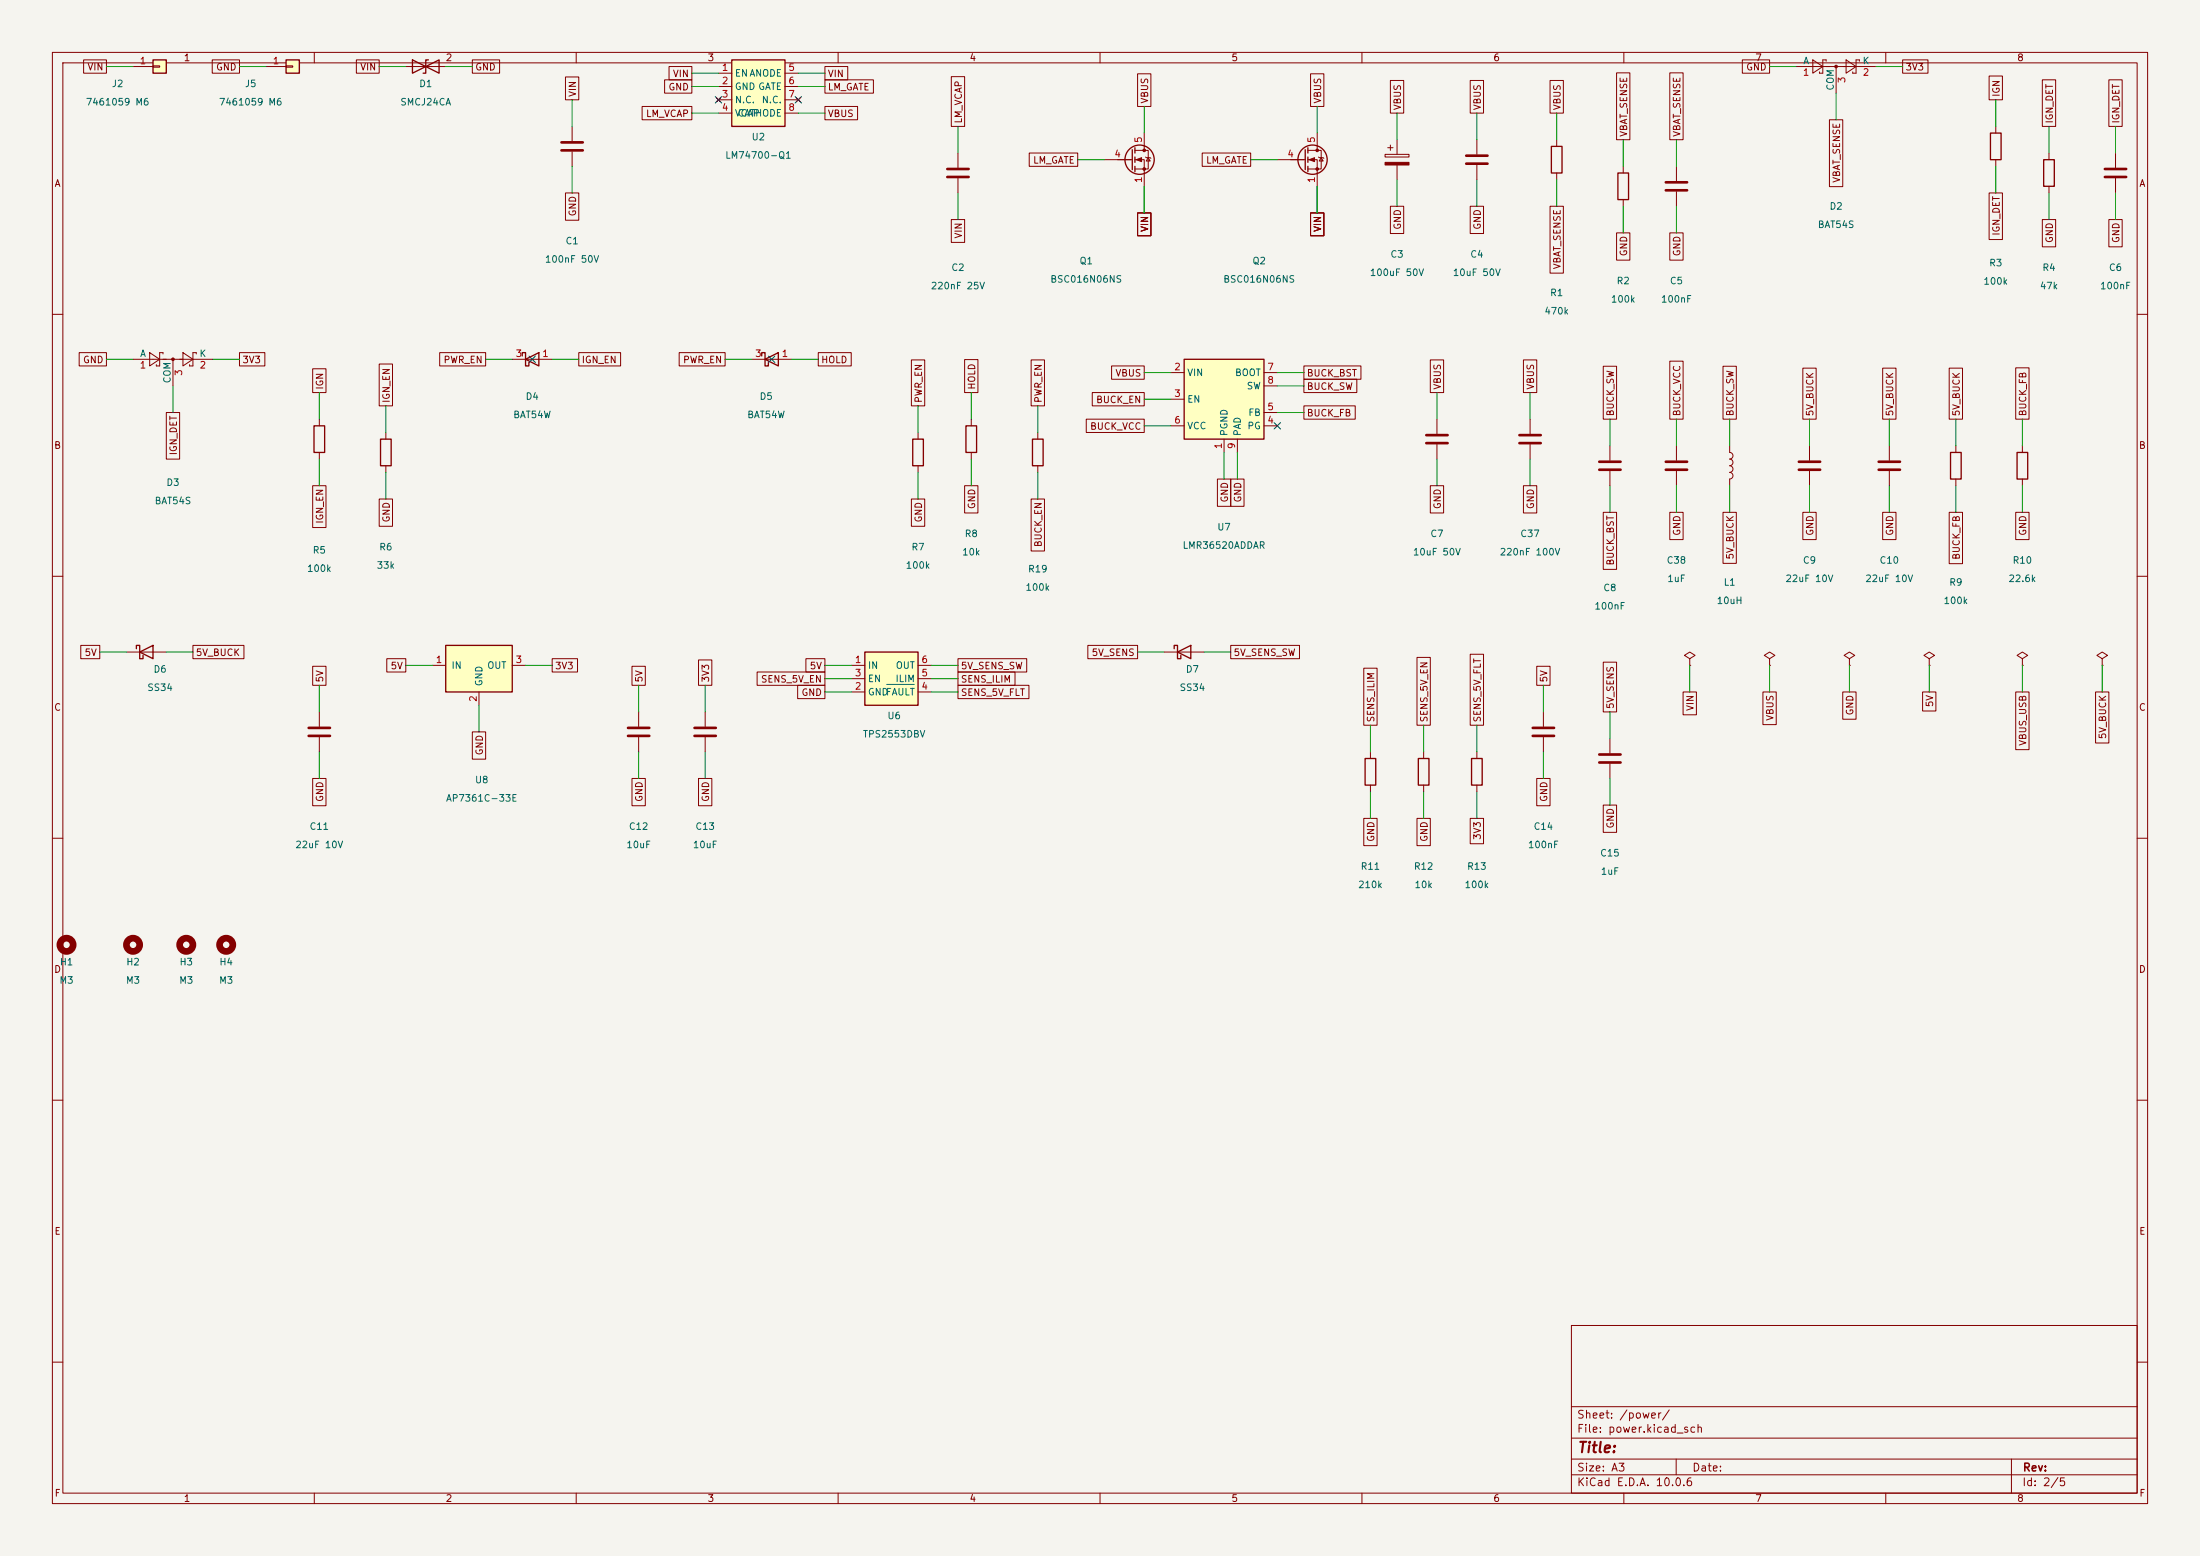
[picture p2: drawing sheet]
<svg xmlns="http://www.w3.org/2000/svg" width="420mm" height="297mm" viewBox="0 0 420 297" stroke-linecap="round" stroke-linejoin="round" font-family="sans-serif">
<path d="M0 0h420v297h-420z" fill="#f5f4ef" stroke="#f5f4ef" stroke-width=".19"/>
<g fill="none" stroke="#840000" stroke-width=".19">
<path d="M10 10h400v277h-400zM12 12h396v273h-396zM60 10v2M77.5 12.7h7.6M110 10v2M160 10v2M210 10v2M260 10v2M310 10v2M360 10v2M320 31.8v2.7M320 36.6v2.8"/>
<path d="M10 60h2M408 60h2M10 110h2M408 110h2M10 160h2M408 160h2M10 210h2M408 210h2M300 253h108v32h-108zM10 260h2M300 278.5h108M300 274.5h108"/>
<path d="M300 268.5h108M320 278.5v3M384 278.5v6.5M408 260h2M60 285v2M110 285v2M160 285v2M210 285v2M260 285v2M300 281.5h108M310 285v2M360 285v2"/>
</g>
<path d="M318 34.8h4.1M318 36.3h4.1" fill="none" stroke="#840000" stroke-width=".51"/>
<path d="M78.7 11.4v2.6l5.1-2.6v2.6zM81.8 11.4h-.5v2.6h-.5" fill="none" stroke="#840000" stroke-width=".25"/>
<path d="M54.6 11.4h2.5v2.6h-2.5z" fill="#ffffc2"/>
<path d="M54.6 11.4h2.5v2.6h-2.5z" fill="none" stroke="#840000" stroke-width=".25"/>
<path d="M50.8 12.7h3.8M54.6 12.6h1.3v.2h-1.3z" fill="none" stroke="#840000" stroke-width=".19"/>
<path d="M29.2 11.4h2.5v2.6h-2.5z" fill="#ffffc2"/>
<path d="M29.2 11.4h2.5v2.6h-2.5zM99.7 67.9v-.6h.6v2.6h.7v-.7M100.3 68.6l2.6-1.3v2.6zM59.9 81.3h2.1v5.1h-2.1zM72.6 83.8h2.1v5.1h-2.1z" fill="none" stroke="#840000" stroke-width=".25"/>
<g fill="none" stroke="#840000" stroke-width=".19">
<path d="M25.4 12.7h3.8M29.2 12.6h1.3v.2h-1.3zM25.4 68.6h15.2M28.6 67.3l1.9 1.3-1.9 1.3zM31.1 67.6v-.3h-.6v2.6h-.7v-.3M33 68.6v5.1M34.9 67.3l1.9 1.3-1.9 1.3zM37.5 67.6v-.3h-.7v2.6h-.6v-.3M97.8 68.6h7.6M61 80v1.3M61 86.4v1.2M73.7 82.6v1.2"/>
<path d="M73.7 88.9v1.3M386.1 125.7l1-.6-1-.6-1 .6 1 .6v1.3M386.1 127h.1M401.3 125.7l1-.6-1-.6-1 .6 1 .6v1.3M401.3 127h.1"/>
</g>
<circle cx="33" cy="68.6" r=".25" fill="#840000" stroke="#840000" stroke-width=".19"/>
<path d="M165.1 124.5h10.2v10.1h-10.2z" fill="#ffffc2"/>
<g fill="none" stroke="#840000" stroke-width=".25">
<path d="M216.2 28.6v3.8M216.7 28.2v1M216.7 30v1M216.7 31.8v1M145.4 67.9v-.6h.6v2.6h.7v-.7M146 68.6l2.6-1.3v2.6zM174.2 83.8h2.1v5.1h-2.1zM184.4 81.3h2v5.1h-2zM197.1 83.8h2v5.1h-2zM372.4 86.4h2v5h-2zM385.1 86.4h2v5h-2zM165.1 124.5h10.2v10.1h-10.2z"/>
<circle cx="217.6" cy="30.5" r="2.79"/>
</g>
<g fill="none" stroke="#840000" stroke-width=".19">
<path d="M182.9 29.2v2.8M182.9 34v2.8M210.8 30.5h5.4M216.7 28.7h2.5v3.6h-2.5M216.7 30.5h1.7v5.1M218.4 25.4v3.3M218.7 30l1 .2M219.2 30.1l.4 .6h-.8zM143.5 68.6h7.6M175.3 82.6v1.2M175.3 88.9v1.3M185.4 80v1.3"/>
<path d="M185.4 86.4v1.2M198.1 82.6v1.2M198.1 88.9v1.3M360.7 85.1v2.8M360.7 89.9v2.8M373.4 85.1v1.3M373.4 91.4v1.3M386.1 85.1v1.3M386.1 91.4v1.3M162.6 127h2.5M162.6 132.1h2.5M162.6 129.5h2.5"/>
<path d="M175.3 127h2.5M175.3 132.1h2.5M175.3 129.5h2.5"/>
</g>
<path d="M169.3 130.6h5.2" fill="none" stroke="#006464" stroke-width=".19"/>
<g fill="#840000" stroke="#840000" stroke-width=".19">
<path d="M216.9 30.5l1-.4v.8z"/>
<circle cx="218.4" cy="28.7" r=".25"/>
<circle cx="218.4" cy="32.3" r=".25"/>
</g>
<path d="M180.8 32.3h4.1M180.8 33.8h4.1M358.6 88.1h4.1M358.6 89.7h4.1" fill="none" stroke="#840000" stroke-width=".51"/>
<path d="M139.7 11.4h10.2v12.7h-10.2z" fill="#ffffc2"/>
<path d="M139.7 11.4h10.2v12.7h-10.2z" fill="none" stroke="#840000" stroke-width=".25"/>
<g fill="none" stroke="#840000" stroke-width=".19">
<path d="M136.8 18.7l.7 .7M137.2 14h2.5M137.2 16.5h2.5M137.2 19.1h2.5M137.5 18.7l-.7 .7M149.9 14h2.5M149.9 16.5h2.5M149.9 19.1h2.5M152 18.7l.8 .7M152.8 18.7l-.8 .7M137.2 21.6h2.5M149.9 21.6h2.5"/>
<path d="M121.9 135.9v2.8M134.6 135.9v2.8M353.1 125.7l1-.6-1-.6-1.1 .6 1.1 .6v1.3M353.1 127h.1M368.3 125.7l1-.6-1-.6-1 .6 1 .6v1.3M368.3 127h.1M121.9 140.7v2.8M134.6 140.7v2.8"/>
</g>
<g fill="none" stroke="#840000" stroke-width="1.3">
<circle cx="12.7" cy="180.3" r="1.27"/>
<circle cx="25.4" cy="180.3" r="1.27"/>
<circle cx="35.6" cy="180.3" r="1.27"/>
<circle cx="43.2" cy="180.3" r="1.27"/>
</g>
<path d="M119.9 138.9h4.1M132.6 138.9h4.1M119.9 140.5h4.1M132.6 140.5h4.1" fill="none" stroke="#840000" stroke-width=".51"/>
<path d="M85.1 123.2h12.7v8.9h-12.7z" fill="#ffffc2"/>
<path d="M26 123.8v-.6h.7v2.5h.6v-.6M26.7 124.5l2.5-1.3v2.5zM85.1 123.2h12.7v8.9h-12.7zM224.2 123.8v-.6h.6v2.5h.6v-.6M224.8 124.5l2.5-1.3v2.5zM260.6 144.8h2v5.1h-2zM270.8 144.8h2v5.1h-2zM280.9 144.8h2.1v5.1h-2.1z" fill="none" stroke="#840000" stroke-width=".25"/>
<g fill="none" stroke="#840000" stroke-width=".19">
<path d="M109.2 24.1v2.8M109.2 29v2.8M264.4 29.5h4.6v.5h-4.6zM264.9 28.2h1M265.4 27.7v1M266.7 26.7v2.8M266.7 31.5v2.8M281.9 26.7v2.8M281.9 31.5v2.8M274.3 80v2.8M274.3 84.8v2.8M292.1 80v2.8"/>
<path d="M292.1 84.8v2.8M307.3 85.1v2.8M307.3 89.9v2.8M320 85.1v2.8M320 89.9v2.8M330.2 85.1v1.3a.63 .63 0 0 1 .6 .6 .63 .63 0 0 1-.6 .6 .64 .64 0 0 1 .6 .7 .64 .64 0 0 1-.6 .6 .64 .64 0 0 1 .6 .6 .64 .64 0 0 1-.6 .7 .64 .64 0 0 1 .6 .6 .64 .64 0 0 1-.6 .6v1.3M345.4 85.1v2.8M345.4 89.9v2.8M24.1 124.5h7.6M61 135.9v2.8M82.5 127h2.6M91.4 132.1v2.5"/>
<path d="M97.8 127h2.5M222.2 124.5h7.7M294.6 135.9v2.8M322.6 125.7l1-.6-1-.6-1 .6 1 .6v1.3M322.6 127h.1M337.8 125.7l1-.6-1-.6-1 .6 1 .6v1.3M337.8 127h.1M61 140.7v2.8M261.6 143.5v1.3M261.6 149.9v1.2M271.8 143.5v1.3M271.8 149.9v1.2"/>
<path d="M281.9 143.5v1.3M281.9 149.9v1.2M294.6 140.7v2.8M307.3 141v2.8M307.3 145.8v2.8"/>
</g>
<path d="M264.4 31h4.6v.5h-4.6z" fill="#840000" stroke="#840000" stroke-width=".19"/>
<g fill="none" stroke="#840000" stroke-width=".51">
<path d="M107.2 27.2h4.1M107.2 28.7h4.1M279.9 29.7h4.1M279.9 31.2h4.1M272.3 83.1h4.1M272.3 84.6h4.1M290.1 83.1h4M290.1 84.6h4M305.3 88.1h4.1M305.3 89.7h4.1M318 88.1h4.1M318 89.7h4.1"/>
<path d="M343.4 88.1h4.1M343.4 89.7h4.1M58.9 138.9h4.1M292.6 138.9h4.1M58.9 140.5h4.1M292.6 140.5h4.1M305.3 144h4.1M305.3 145.5h4.1"/>
</g>
<path d="M226.1 68.6h15.2v15.2h-15.2z" fill="#ffffc2"/>
<g fill="none" stroke="#840000" stroke-width=".25">
<path d="M249.2 28.6v3.8M249.7 28.2v1M249.7 30v1M249.7 31.8v1M296.2 27.9h2v5.1h-2zM308.9 33h2v5.1h-2zM380 25.4h2v5.1h-2zM390.1 30.5h2.1v5.1h-2.1zM226.1 68.6h15.2v15.2h-15.2z"/>
<circle cx="250.6" cy="30.5" r="2.79"/>
</g>
<g fill="none" stroke="#840000" stroke-width=".19">
<path d="M16 11.4h4.3v2.6h-4.3zM40.5 11.4h5.2v2.6h-5.2zM68 11.4h4.4v2.6h-4.4zM90.2 11.4h5.2v2.6h-5.2zM107.9 14.7h2.6v4.4h-2.6zM126.9 15.2h5.2v2.6h-5.2zM127.7 12.7h4.4v2.5h-4.4zM157.5 15.2h9.2v2.6h-9.2zM157.5 12.7h4.3v2.5h-4.3zM181.6 14.6h2.6v9.5h-2.6zM217.2 14.1h2.5v6.2h-2.5zM250.2 14.1h2.5v6.2h-2.5z"/>
<path d="M265.4 15.4h2.6v6.2h-2.6zM280.7 15.4h2.5v6.2h-2.5zM295.9 15.4h2.6v6.2h-2.6zM308.6 13.9h2.6v12.8h-2.6zM318.8 13.9h2.5v12.8h-2.5zM332.6 11.4h5.2v2.6h-5.2zM342.9 12.7h15.2M346.1 11.4l1.9 1.3-1.9 1.3zM348.6 11.7v-.3h-.6v2.6h-.7v-.3M350.5 12.7v5.1M352.4 11.4l1.9 1.3-1.9 1.3zM355 11.7v-.3h-.7v2.6h-.6v-.3"/>
<path d="M363.2 11.4h4.9v2.6h-4.9zM379.7 14.5h2.6v4.6h-2.6zM389.9 15.2h2.5v8.9h-2.5zM402.6 15.2h2.5v8.9h-2.5zM107.9 36.8h2.6v5.2h-2.6zM122.6 20.3h9.5v2.6h-9.5zM157.5 20.3h6.2v2.6h-6.2zM196.5 29.2h9.2v2.6h-9.2zM229.5 29.2h9.3v2.6h-9.3zM243.8 30.5h5.4M249.7 28.7h2.5v3.6h-2.5M249.7 30.5h1.8v5.1"/>
<path d="M251.5 25.4v3.3M251.7 30l1 .2M252.2 30.1l.4 .6h-.8zM265.4 39.4h2.6v5.2h-2.6zM280.7 39.4h2.5v5.2h-2.5zM295.9 39.4h2.6v12.7h-2.6zM297.2 26.7v1.2M297.2 33v1.3M309.9 31.8v1.2M309.9 38.1v1.3M349.2 22.9h2.6v12.7h-2.6zM379.7 36.8h2.6v8.9h-2.6z"/>
<path d="M381 24.1v1.3M381 30.5v1.3M391.2 29.2v1.3M391.2 35.6v1.2M403.9 29.2v2.8M403.9 34v2.8M181.6 41.9h2.6v4.4h-2.6zM217.2 40.6h2.5v4.4h-2.5zM250.2 40.6h2.5v4.4h-2.5zM308.6 44.5h2.6v5.2h-2.6zM318.8 44.5h2.5v5.2h-2.5zM389.9 41.9h2.5v5.2h-2.5z"/>
<path d="M402.6 41.9h2.5v5.2h-2.5zM15.1 67.3h5.2v2.6h-5.2zM31.7 78.7h2.6v8.9h-2.6zM45.7 67.3h4.9v2.6h-4.9zM59.7 70.4h2.5v4.5h-2.5zM72.4 69.5h2.5v8h-2.5zM83.9 67.3h8.8v2.6h-8.8zM110.5 67.3h8v2.6h-8zM129.7 67.3h8.7v2.6h-8.7zM156.2 67.3h6.3v2.6h-6.3zM174 68.7h2.5v8.8h-2.5zM184.1 68.6h2.6v6.3h-2.6z"/>
<path d="M196.8 68.7h2.6v8.8h-2.6zM208.5 74.9h9.9v2.6h-9.9zM212.2 69.8h6.2v2.6h-6.2zM223.5 71.1h2.6M223.5 76.2h2.6M241.3 71.1h2.5M241.3 78.7h2.5M241.3 73.7h2.5M248.9 77.5h9.8v2.5h-9.8zM248.9 69.8h10.9v2.6h-10.9zM248.9 72.4h10.1v2.5h-10.1zM273 68.7h2.6v6.2h-2.6z"/>
<path d="M290.8 68.7h2.6v6.2h-2.6zM306.1 69.9h2.5v10.1h-2.5zM318.8 68.9h2.5v11.1h-2.5zM328.9 69.9h2.6v10.1h-2.6zM344.2 70.3h2.5v9.7h-2.5zM359.4 70.3h2.6v9.7h-2.6zM372.1 70.3h2.6v9.7h-2.6zM384.8 70.2h2.6v9.8h-2.6zM59.7 92.7h2.5v8h-2.5zM72.4 95.3h2.5v5.2h-2.5zM174 95.3h2.5v5.2h-2.5zM184.1 92.7h2.6v5.2h-2.6z"/>
<path d="M196.8 95.3h2.6v9.9h-2.6zM207.4 80h11v2.6h-11zM223.5 81.3h2.6M232.4 91.4h2.6v5.2h-2.6zM233.7 83.8v2.6M234.9 91.4h2.6v5.2h-2.6zM236.2 83.8v2.6M241.3 81.3h2.5M273 92.7h2.6v5.2h-2.6zM290.8 92.7h2.6v5.2h-2.6zM306.1 97.8h2.5v10.9h-2.5zM318.8 97.8h2.5v5.2h-2.5z"/>
<path d="M328.9 97.8h2.6v9.7h-2.6zM344.2 97.8h2.5v5.2h-2.5zM359.4 97.8h2.6v5.2h-2.6zM372.1 97.8h2.6v9.8h-2.6zM384.8 97.8h2.6v5.2h-2.6zM15.4 123.2h3.6v2.5h-3.6zM36.8 123.2h9.8v2.5h-9.8zM59.7 127.2h2.5v3.6h-2.5zM73.8 125.7h3.7v2.6h-3.7zM90.2 139.7h2.5v5.2h-2.5zM105.4 125.7h4.9v2.6h-4.9zM120.6 127.2h2.6v3.6h-2.6z"/>
<path d="M133.3 126h2.6v4.8h-2.6zM144.5 128.3h13v2.5h-13zM152.3 130.8h5.2v2.6h-5.2zM153.8 125.7h3.7v2.6h-3.7zM182.9 128.3h10.9v2.5h-10.9zM182.9 130.8h13.5v2.6h-13.5zM182.9 125.7h13.1v2.6h-13.1zM207.7 123.2h9.5v2.5h-9.5zM234.9 123.2h13.2v2.5h-13.2zM260.3 127.5h2.6v10.9h-2.6zM270.5 125.5h2.6v12.9h-2.6zM280.7 124.9h2.5v13.5h-2.5z"/>
<path d="M293.4 127.2h2.5v3.6h-2.5zM306.1 126.4h2.5v9.5h-2.5zM321.3 132.1h2.6v4.3h-2.6zM336.5 132.1h2.6v6.2h-2.6zM351.8 132.1h2.5v5.2h-2.5zM367 132.1h2.6v3.6h-2.6zM384.8 132.1h2.6v11h-2.6zM400 132.1h2.6v9.7h-2.6zM59.7 148.6h2.5v5.2h-2.5zM120.6 148.6h2.6v5.2h-2.6zM133.3 148.6h2.6v5.2h-2.6zM260.3 156.2h2.6v5.2h-2.6z"/>
<path d="M270.5 156.2h2.6v5.2h-2.6zM280.7 156.2h2.5v4.9h-2.5zM293.4 148.6h2.5v5.2h-2.5zM306.1 153.7h2.5v5.2h-2.5z"/>
</g>
<path d="M401.8 32.3h4.1M401.8 33.8h4.1" fill="none" stroke="#840000" stroke-width=".51"/>
<g fill="#840000" stroke="#840000" stroke-width=".19">
<path d="M249.9 30.5l1.1-.4v.8z"/>
<circle cx="350.5" cy="12.7" r=".25"/>
<circle cx="251.5" cy="28.7" r=".25"/>
<circle cx="251.5" cy="32.3" r=".25"/>
</g>
<g fill="none" stroke="#009600" stroke-width=".19">
<path d="M20.3 12.7h5.1M45.7 12.7h5.1M72.4 12.7h5.1M85.1 12.7h5.1M109.2 19.1v5M132.1 14h5.1M132.1 16.5h5.1M152.4 14h5.1M152.4 16.5h5.1M337.8 12.7h5.1M350.5 17.8v5.1M358.1 12.7h5.1"/>
<path d="M381 19.1v5M109.2 31.8v5M132.1 21.6h5.1M152.4 21.6h5.1M182.9 24.1v5.1M182.9 36.8v5.1M205.7 30.5h5.1M218.4 20.3v5.1M218.4 35.6v5M238.8 30.5h5M251.5 20.3v5.1M251.5 35.6v5"/>
<path d="M266.7 21.6v5.1M266.7 34.3v5.1M281.9 21.6v5.1M281.9 34.3v5.1M297.2 21.6v5.1M297.2 34.3v5.1M309.9 26.7v5.1M309.9 39.4v5.1M320 26.7v5.1M320 39.4v5.1M381 31.8v5M391.2 24.1v5.1"/>
<path d="M391.2 36.8v5.1M403.9 24.1v5.1M403.9 36.8v5.1M20.3 68.6h5.1M33 73.7v5M40.6 68.6h5.1M61 74.9v5.1M73.7 77.5v5.1M92.7 68.6h5.1M105.4 68.6h5.1M138.4 68.6h5.1M151.1 68.6h5.1"/>
<path d="M175.3 77.5v5.1M185.4 74.9v5.1M198.1 77.5v5.1M218.4 71.1h5.1M218.4 76.2h5.1M243.8 73.7h5.1M243.8 71.1h5.1M243.8 78.7h5.1M274.3 74.9v5.1M292.1 74.9v5.1M61 87.6v5.1M73.7 90.2v5.1"/>
<path d="M175.3 90.2v5.1M185.4 87.6v5.1M198.1 90.2v5.1M218.4 81.3h5.1M233.7 86.4v5M236.2 86.4v5M274.3 87.6v5.1M292.1 87.6v5.1M307.3 80v5.1M307.3 92.7v5.1M320 80v5.1M320 92.7v5.1"/>
<path d="M330.2 80v5.1M330.2 92.7v5.1M345.4 80v5.1M345.4 92.7v5.1M360.7 80v5.1M360.7 92.7v5.1M373.4 80v5.1M373.4 92.7v5.1M386.1 80v5.1M386.1 92.7v5.1M19 124.5h5.1M31.7 124.5h5.1"/>
<path d="M61 130.8v5.1M77.5 127h5M91.4 134.6v5.1M100.3 127h5.1M121.9 130.8v5.1M134.6 130.8v5.1M157.5 127h5.1M157.5 129.5h5.1M157.5 132.1h5.1M177.8 127h5.1M177.8 129.5h5.1M177.8 132.1h5.1"/>
<path d="M217.2 124.5h5M229.9 124.5h5M261.6 138.4v5.1M271.8 138.4v5.1M281.9 138.4v5.1M294.6 130.8v5.1M307.3 135.9v5.1M322.6 127v5.1M337.8 127v5.1M353.1 127v5.1M368.3 127v5.1M386.1 127v5.1"/>
<path d="M401.3 127v5.1M61 143.5v5.1M121.9 143.5v5.1M134.6 143.5v5.1M261.6 151.1v5.1M271.8 151.1v5.1M281.9 151.1v5.1M294.6 143.5v5.1M307.3 148.6v5.1"/>
</g>
<path d="M136.6 18.4l1.2 1.3M137.8 18.4l-1.2 1.3M151.8 18.4l1.2 1.3M153 18.4l-1.2 1.3M101 68l1.2 1.2M102.2 68l-1.2 1.2M146.7 68l1.2 1.2M147.9 68l-1.2 1.2M243.2 80.7l1.2 1.2M244.4 80.7l-1.2 1.2" fill="none" stroke="#000084" stroke-width=".19"/>
<text font-size="2" fill="#840000" x="301" y="277.8">Title:</text>
<g font-size="1.5" fill="#840000">
<text x="300.9" y="273.8">File: power.kicad_sch</text>
<text x="300.9" y="271.1">Sheet: /power/</text>
<text x="300.9" y="281.2">Size: A3</text>
<text x="322.9" y="281.2">Date:</text>
<text x="386" y="281.2">Rev:</text>
<text x="300.9" y="284">KiCad E.D.A. 10.0.6</text>
<text x="385.9" y="284">Id: 2/5</text>
</g>
<g font-size="1.3" fill="#840000">
<text x="35" y="12">1</text>
<text x="85" y="12">2</text>
<text x="135" y="12">3</text>
<text x="185" y="12">4</text>
<text x="235" y="12">5</text>
<text x="285" y="12">6</text>
<text x="335" y="12">7</text>
<text x="385" y="12">8</text>
<text x="16.6" y="13.8">VIN</text>
<text x="41.1" y="13.8">GND</text>
<text x="68.7" y="13.8">VIN</text>
<text x="90.6" y="13.8">GND</text>
<text x="127.5" y="17.6">GND</text>
<text x="128.4" y="15">VIN</text>
<text x="157.9" y="17.6">LM_GATE</text>
<text x="157.9" y="15">VIN</text>
<text x="333.2" y="13.8">GND</text>
<text x="363.7" y="13.8">3V3</text>
<text x="110.3" y="18.6" transform="rotate(-90 110.3 18.6)">VIN</text>
<text x="123.2" y="22.6">LM_VCAP</text>
<text x="157.9" y="22.6">VBUS</text>
<text x="183.9" y="23.7" transform="rotate(-90 183.9 23.7)">LM_VCAP</text>
<text x="219.5" y="19.9" transform="rotate(-90 219.5 19.9)">VBUS</text>
<text x="252.5" y="19.9" transform="rotate(-90 252.5 19.9)">VBUS</text>
<text x="267.8" y="21.1" transform="rotate(-90 267.8 21.1)">VBUS</text>
<text x="283" y="21.1" transform="rotate(-90 283 21.1)">VBUS</text>
<text x="298.2" y="21.1" transform="rotate(-90 298.2 21.1)">VBUS</text>
<text x="382.1" y="18.6" transform="rotate(-90 382.1 18.6)">IGN</text>
<text x="392.2" y="23.7" transform="rotate(-90 392.2 23.7)">IGN_DET</text>
<text x="404.9" y="23.7" transform="rotate(-90 404.9 23.7)">IGN_DET</text>
<text x="310.9" y="26.2" transform="rotate(-90 310.9 26.2)">VBAT_SENSE</text>
<text x="321.1" y="26.2" transform="rotate(-90 321.1 26.2)">VBAT_SENSE</text>
<text x="10.3" y="36">A</text>
<text x="197.1" y="31.5">LM_GATE</text>
<text x="230.1" y="31.5">LM_GATE</text>
<text x="351.6" y="35" transform="rotate(-90 351.6 35)">VBAT_SENSE</text>
<text x="408.3" y="36">A</text>
<text x="110.3" y="41.4" transform="rotate(-90 110.3 41.4)">GND</text>
<text x="183.9" y="45.6" transform="rotate(-90 183.9 45.6)">VIN</text>
<text x="219.5" y="44.4" transform="rotate(-90 219.5 44.4)">VIN</text>
<text x="252.5" y="44.4" transform="rotate(-90 252.5 44.4)">VIN</text>
<text x="267.8" y="43.9" transform="rotate(-90 267.8 43.9)">GND</text>
<text x="283" y="43.9" transform="rotate(-90 283 43.9)">GND</text>
<text x="382.1" y="45.1" transform="rotate(-90 382.1 45.1)">IGN_DET</text>
<text x="392.2" y="46.5" transform="rotate(-90 392.2 46.5)">GND</text>
<text x="404.9" y="46.5" transform="rotate(-90 404.9 46.5)">GND</text>
<text x="298.2" y="51.5" transform="rotate(-90 298.2 51.5)">VBAT_SENSE</text>
<text x="310.9" y="49" transform="rotate(-90 310.9 49)">GND</text>
<text x="321.1" y="49" transform="rotate(-90 321.1 49)">GND</text>
<text x="15.7" y="69.6">GND</text>
<text x="46.2" y="69.6">3V3</text>
<text x="84.6" y="69.6">PWR_EN</text>
<text x="110.9" y="69.6">IGN_EN</text>
<text x="130.3" y="69.6">PWR_EN</text>
<text x="156.7" y="69.6">HOLD</text>
<text x="62" y="74.5" transform="rotate(-90 62 74.5)">IGN</text>
<text x="74.7" y="77" transform="rotate(-90 74.7 77)">IGN_EN</text>
<text x="176.3" y="77" transform="rotate(-90 176.3 77)">PWR_EN</text>
<text x="186.5" y="74.5" transform="rotate(-90 186.5 74.5)">HOLD</text>
<text x="199.2" y="77" transform="rotate(-90 199.2 77)">PWR_EN</text>
<text x="209.1" y="77.3">BUCK_EN</text>
<text x="212.8" y="72.2">VBUS</text>
<text x="249.4" y="72.2">BUCK_BST</text>
<text x="249.4" y="74.7">BUCK_SW</text>
<text x="275.4" y="74.5" transform="rotate(-90 275.4 74.5)">VBUS</text>
<text x="293.2" y="74.5" transform="rotate(-90 293.2 74.5)">VBUS</text>
<text x="208" y="82.3">BUCK_VCC</text>
<text x="249.4" y="79.8">BUCK_FB</text>
<text x="308.4" y="79.6" transform="rotate(-90 308.4 79.6)">BUCK_SW</text>
<text x="321.1" y="79.6" transform="rotate(-90 321.1 79.6)">BUCK_VCC</text>
<text x="331.3" y="79.6" transform="rotate(-90 331.3 79.6)">BUCK_SW</text>
<text x="346.5" y="79.6" transform="rotate(-90 346.5 79.6)">5V_BUCK</text>
<text x="361.7" y="79.6" transform="rotate(-90 361.7 79.6)">5V_BUCK</text>
<text x="374.4" y="79.6" transform="rotate(-90 374.4 79.6)">5V_BUCK</text>
<text x="387.1" y="79.6" transform="rotate(-90 387.1 79.6)">BUCK_FB</text>
<text x="10.2" y="86">B</text>
<text x="34.1" y="87" transform="rotate(-90 34.1 87)">IGN_DET</text>
<text x="408.2" y="86">B</text>
<text x="62" y="100.1" transform="rotate(-90 62 100.1)">IGN_EN</text>
<text x="74.7" y="99.8" transform="rotate(-90 74.7 99.8)">GND</text>
<text x="176.3" y="99.8" transform="rotate(-90 176.3 99.8)">GND</text>
<text x="186.5" y="97.3" transform="rotate(-90 186.5 97.3)">GND</text>
<text x="234.7" y="96" transform="rotate(-90 234.7 96)">GND</text>
<text x="237.3" y="96" transform="rotate(-90 237.3 96)">GND</text>
<text x="275.4" y="97.3" transform="rotate(-90 275.4 97.3)">GND</text>
<text x="293.2" y="97.3" transform="rotate(-90 293.2 97.3)">GND</text>
<text x="199.2" y="104.5" transform="rotate(-90 199.2 104.5)">BUCK_EN</text>
<text x="321.1" y="102.4" transform="rotate(-90 321.1 102.4)">GND</text>
<text x="331.3" y="106.9" transform="rotate(-90 331.3 106.9)">5V_BUCK</text>
<text x="346.5" y="102.4" transform="rotate(-90 346.5 102.4)">GND</text>
<text x="361.7" y="102.4" transform="rotate(-90 361.7 102.4)">GND</text>
<text x="374.4" y="107" transform="rotate(-90 374.4 107)">BUCK_FB</text>
<text x="387.1" y="102.4" transform="rotate(-90 387.1 102.4)">GND</text>
<text x="308.4" y="108" transform="rotate(-90 308.4 108)">BUCK_BST</text>
<text x="16" y="125.5">5V</text>
<text x="37.3" y="125.5">5V_BUCK</text>
<text x="208.3" y="125.5">5V_SENS</text>
<text x="235.4" y="125.5">5V_SENS_SW</text>
<text x="62" y="130.4" transform="rotate(-90 62 130.4)">5V</text>
<text x="74.5" y="128.1">5V</text>
<text x="105.9" y="128.1">3V3</text>
<text x="123" y="130.4" transform="rotate(-90 123 130.4)">5V</text>
<text x="135.7" y="130.4" transform="rotate(-90 135.7 130.4)">3V3</text>
<text x="145.2" y="130.6">SENS_5V_EN</text>
<text x="154.5" y="128.1">5V</text>
<text x="183.3" y="130.6">SENS_ILIM</text>
<text x="183.3" y="128.1">5V_SENS_SW</text>
<text x="295.7" y="130.4" transform="rotate(-90 295.7 130.4)">5V</text>
<text x="10.2" y="136">C</text>
<text x="152.9" y="133.1">GND</text>
<text x="183.3" y="133.1">SENS_5V_FLT</text>
<text x="262.7" y="138" transform="rotate(-90 262.7 138)">SENS_ILIM</text>
<text x="272.8" y="138" transform="rotate(-90 272.8 138)">SENS_5V_EN</text>
<text x="283" y="138" transform="rotate(-90 283 138)">SENS_5V_FLT</text>
<text x="308.4" y="135.4" transform="rotate(-90 308.4 135.4)">5V_SENS</text>
<text x="323.6" y="135.8" transform="rotate(-90 323.6 135.8)">VIN</text>
<text x="338.9" y="137.7" transform="rotate(-90 338.9 137.7)">VBUS</text>
<text x="354.1" y="136.7" transform="rotate(-90 354.1 136.7)">GND</text>
<text x="369.4" y="135.1" transform="rotate(-90 369.4 135.1)">5V</text>
<text x="408.2" y="136">C</text>
<text x="387.1" y="142.5" transform="rotate(-90 387.1 142.5)">VBUS_USB</text>
<text x="402.4" y="141.2" transform="rotate(-90 402.4 141.2)">5V_BUCK</text>
<text x="92.5" y="144.3" transform="rotate(-90 92.5 144.3)">GND</text>
<text x="62" y="153.2" transform="rotate(-90 62 153.2)">GND</text>
<text x="123" y="153.2" transform="rotate(-90 123 153.2)">GND</text>
<text x="135.7" y="153.2" transform="rotate(-90 135.7 153.2)">GND</text>
<text x="295.7" y="153.2" transform="rotate(-90 295.7 153.2)">GND</text>
<text x="262.7" y="160.8" transform="rotate(-90 262.7 160.8)">GND</text>
<text x="272.8" y="160.8" transform="rotate(-90 272.8 160.8)">GND</text>
<text x="283" y="160.4" transform="rotate(-90 283 160.4)">3V3</text>
<text x="308.4" y="158.2" transform="rotate(-90 308.4 158.2)">GND</text>
<text x="10.2" y="186">D</text>
<text x="408.2" y="186">D</text>
<text x="10.3" y="236">E</text>
<text x="408.3" y="236">E</text>
<text x="10.3" y="286">F</text>
<text x="35" y="287">1</text>
<text x="85" y="287">2</text>
<text x="135" y="287">3</text>
<text x="185" y="287">4</text>
<text x="235" y="287">5</text>
<text x="285" y="287">6</text>
<text x="335" y="287">7</text>
<text x="385" y="287">8</text>
<text x="408.3" y="286">F</text>
</g>
<g font-size="1.3" fill="#006464">
<text x="21.2" y="16.9">J2</text>
<text x="46.6" y="16.9">J5</text>
<text x="79.9" y="16.9">D1</text>
<text x="140.2" y="14.9">ENANODE</text>
<text x="140.2" y="17.5">GND GATE</text>
<text x="344.1" y="12.6">A</text>
<text x="350.4" y="17.4" transform="rotate(-90 350.4 17.4)">COM</text>
<text x="355.5" y="12.6">K</text>
<text x="16.3" y="20.4">7461059 M6</text>
<text x="41.7" y="20.4">7461059 M6</text>
<text x="76.3" y="20.4">SMCJ24CA</text>
<text x="140.2" y="20">N.C.</text>
<text x="140.2" y="22.6">VCAP</text>
<text x="140.7" y="22.6">CATHODE</text>
<text x="145.3" y="20">N.C.</text>
<text x="143.4" y="27.1">U2</text>
<text x="138.3" y="30.6">LM74700-Q1</text>
<text x="349.2" y="40.3">D2</text>
<text x="107.9" y="46.9">C1</text>
<text x="346.9" y="43.8">BAT54S</text>
<text x="103.9" y="50.4">100nF 50V</text>
<text x="181.5" y="52">C2</text>
<text x="206" y="50.8">Q1</text>
<text x="239" y="50.8">Q2</text>
<text x="261.4" y="53">100uF 50V</text>
<text x="265.3" y="49.5">C3</text>
<text x="277.2" y="53">10uF 50V</text>
<text x="280.6" y="49.5">C4</text>
<text x="379.6" y="51.1">R3</text>
<text x="389.8" y="52">R4</text>
<text x="402.5" y="52">C6</text>
<text x="177.6" y="55.5">220nF 25V</text>
<text x="200.4" y="54.3">BSC016N06NS</text>
<text x="233.4" y="54.3">BSC016N06NS</text>
<text x="295.8" y="56.8">R1</text>
<text x="307.4" y="58.1">100k</text>
<text x="308.5" y="54.6">R2</text>
<text x="317" y="58.1">100nF</text>
<text x="318.7" y="54.6">C5</text>
<text x="378.5" y="54.6">100k</text>
<text x="389.3" y="55.5">47k</text>
<text x="400.8" y="55.5">100nF</text>
<text x="294.7" y="60.3">470k</text>
<text x="26.6" y="68.4">A</text>
<text x="38" y="68.4">K</text>
<text x="32.9" y="73.3" transform="rotate(-90 32.9 73.3)">COM</text>
<text x="100.2" y="76.6">D4</text>
<text x="144.9" y="76.6">D5</text>
<text x="226.5" y="72.1">VIN</text>
<text x="226.5" y="77.2">EN</text>
<text x="235.7" y="72.1">BOOT</text>
<text x="237.9" y="74.6">SW</text>
<text x="97.9" y="80.1">BAT54W</text>
<text x="142.5" y="80.1">BAT54W</text>
<text x="226.5" y="82.2">VCC</text>
<text x="234.6" y="83.3" transform="rotate(-90 234.6 83.3)">PGND</text>
<text x="237.2" y="83.3" transform="rotate(-90 237.2 83.3)">PAD</text>
<text x="238" y="82.2">PG</text>
<text x="238.2" y="79.7">FB</text>
<text x="31.7" y="93.1">D3</text>
<text x="29.4" y="96.6">BAT54S</text>
<text x="232.3" y="101.6">U7</text>
<text x="59.6" y="106">R5</text>
<text x="72.3" y="105.4">R6</text>
<text x="173.9" y="105.4">R7</text>
<text x="183.6" y="106.3">10k</text>
<text x="184.1" y="102.8">R8</text>
<text x="225.7" y="105.1">LMR36520ADDAR</text>
<text x="269.6" y="106.3">10uF 50V</text>
<text x="273" y="102.8">C7</text>
<text x="286.2" y="106.3">220nF 100V</text>
<text x="290.1" y="102.8">C37</text>
<text x="318.1" y="107.9">C38</text>
<text x="344.1" y="107.9">C9</text>
<text x="358.7" y="107.9">C10</text>
<text x="384.1" y="107.9">R10</text>
<text x="58.5" y="109.5">100k</text>
<text x="71.8" y="108.9">33k</text>
<text x="172.8" y="108.9">100k</text>
<text x="195.7" y="113.1">100k</text>
<text x="196.1" y="109.6">R19</text>
<text x="306" y="113.2">C8</text>
<text x="318.2" y="111.4">1uF</text>
<text x="329" y="112.1">L1</text>
<text x="340.7" y="111.4">22uF 10V</text>
<text x="356" y="111.4">22uF 10V</text>
<text x="372" y="112.1">R9</text>
<text x="383.3" y="111.4">22.6k</text>
<text x="304.3" y="116.7">100nF</text>
<text x="327.6" y="115.6">10uH</text>
<text x="370.9" y="115.6">100k</text>
<text x="29.2" y="128.7">D6</text>
<text x="86.1" y="128">IN</text>
<text x="92.4" y="131.1" transform="rotate(-90 92.4 131.1)">GND</text>
<text x="92.9" y="128">OUT</text>
<text x="165.6" y="128">IN</text>
<text x="165.6" y="130.5">EN</text>
<text x="170.8" y="130.5">ILIM</text>
<text x="170.9" y="128">OUT</text>
<text x="226.3" y="128.7">D7</text>
<text x="28" y="132.2">SS34</text>
<text x="165.6" y="133">GND</text>
<text x="169" y="133">FAULT</text>
<text x="169.3" y="137.6">U6</text>
<text x="225.1" y="132.2">SS34</text>
<text x="164.6" y="141.1">TPS2553DBV</text>
<text x="90.6" y="149.8">U8</text>
<text x="85" y="153.3">AP7361C-33E</text>
<text x="59" y="158.7">C11</text>
<text x="119.9" y="158.7">C12</text>
<text x="132.6" y="158.7">C13</text>
<text x="292.7" y="158.7">C14</text>
<text x="56.3" y="162.2">22uF 10V</text>
<text x="119.5" y="162.2">10uF</text>
<text x="132.2" y="162.2">10uF</text>
<text x="259.6" y="166.3">R11</text>
<text x="269.8" y="166.3">R12</text>
<text x="280" y="166.3">R13</text>
<text x="291.6" y="162.2">100nF</text>
<text x="305.4" y="163.8">C15</text>
<text x="305.5" y="167.3">1uF</text>
<text x="259.2" y="169.8">210k</text>
<text x="269.9" y="169.8">10k</text>
<text x="279.5" y="169.8">100k</text>
<text x="11.3" y="184.6">H1</text>
<text x="24" y="184.6">H2</text>
<text x="34.2" y="184.6">H3</text>
<text x="41.8" y="184.6">H4</text>
<text x="11.2" y="188.1">M3</text>
<text x="23.9" y="188.1">M3</text>
<text x="34.1" y="188.1">M3</text>
<text x="41.7" y="188.1">M3</text>
</g>
<g font-size="1.3" fill="#a90000">
<text x="26.6" y="12.6">1</text>
<text x="52" y="12.6">1</text>
<text x="137.7" y="13.8">1</text>
<text x="137.7" y="16.4">2</text>
<text x="150.4" y="13.8">5</text>
<text x="150.4" y="16.4">6</text>
<text x="344.1" y="14.8">1</text>
<text x="352.6" y="16" transform="rotate(-90 352.6 16)">3</text>
<text x="355.5" y="14.8">2</text>
<text x="137.7" y="18.9">3</text>
<text x="137.7" y="21.5">4</text>
<text x="150.4" y="18.9">7</text>
<text x="150.4" y="21.5">8</text>
<text x="218.3" y="27.4" transform="rotate(-90 218.3 27.4)">5</text>
<text x="251.3" y="27.4" transform="rotate(-90 251.3 27.4)">5</text>
<text x="212.6" y="30.3">4</text>
<text x="218.3" y="35" transform="rotate(-90 218.3 35)">1</text>
<text x="245.6" y="30.3">4</text>
<text x="251.3" y="35" transform="rotate(-90 251.3 35)">1</text>
<text x="26.6" y="70.6">1</text>
<text x="35.1" y="71.9" transform="rotate(-90 35.1 71.9)">3</text>
<text x="38" y="70.6">2</text>
<text x="98.3" y="68.4">3</text>
<text x="103.4" y="68.4">1</text>
<text x="144" y="68.4">3</text>
<text x="149.1" y="68.4">1</text>
<text x="224.1" y="71">2</text>
<text x="241.8" y="71">7</text>
<text x="224.1" y="76.1">3</text>
<text x="241.8" y="73.5">8</text>
<text x="224.1" y="81.1">6</text>
<text x="241.8" y="81.1">4</text>
<text x="241.8" y="78.6">5</text>
<text x="233.5" y="85.8" transform="rotate(-90 233.5 85.8)">1</text>
<text x="236.1" y="85.8" transform="rotate(-90 236.1 85.8)">9</text>
<text x="83.1" y="126.9">1</text>
<text x="98.3" y="126.9">3</text>
<text x="163.1" y="126.9">1</text>
<text x="163.1" y="131.9">2</text>
<text x="163.1" y="129.4">3</text>
<text x="175.8" y="131.9">4</text>
<text x="175.8" y="129.4">5</text>
<text x="175.8" y="126.9">6</text>
<text x="91.3" y="134.1" transform="rotate(-90 91.3 134.1)">2</text>
</g>
</svg>
